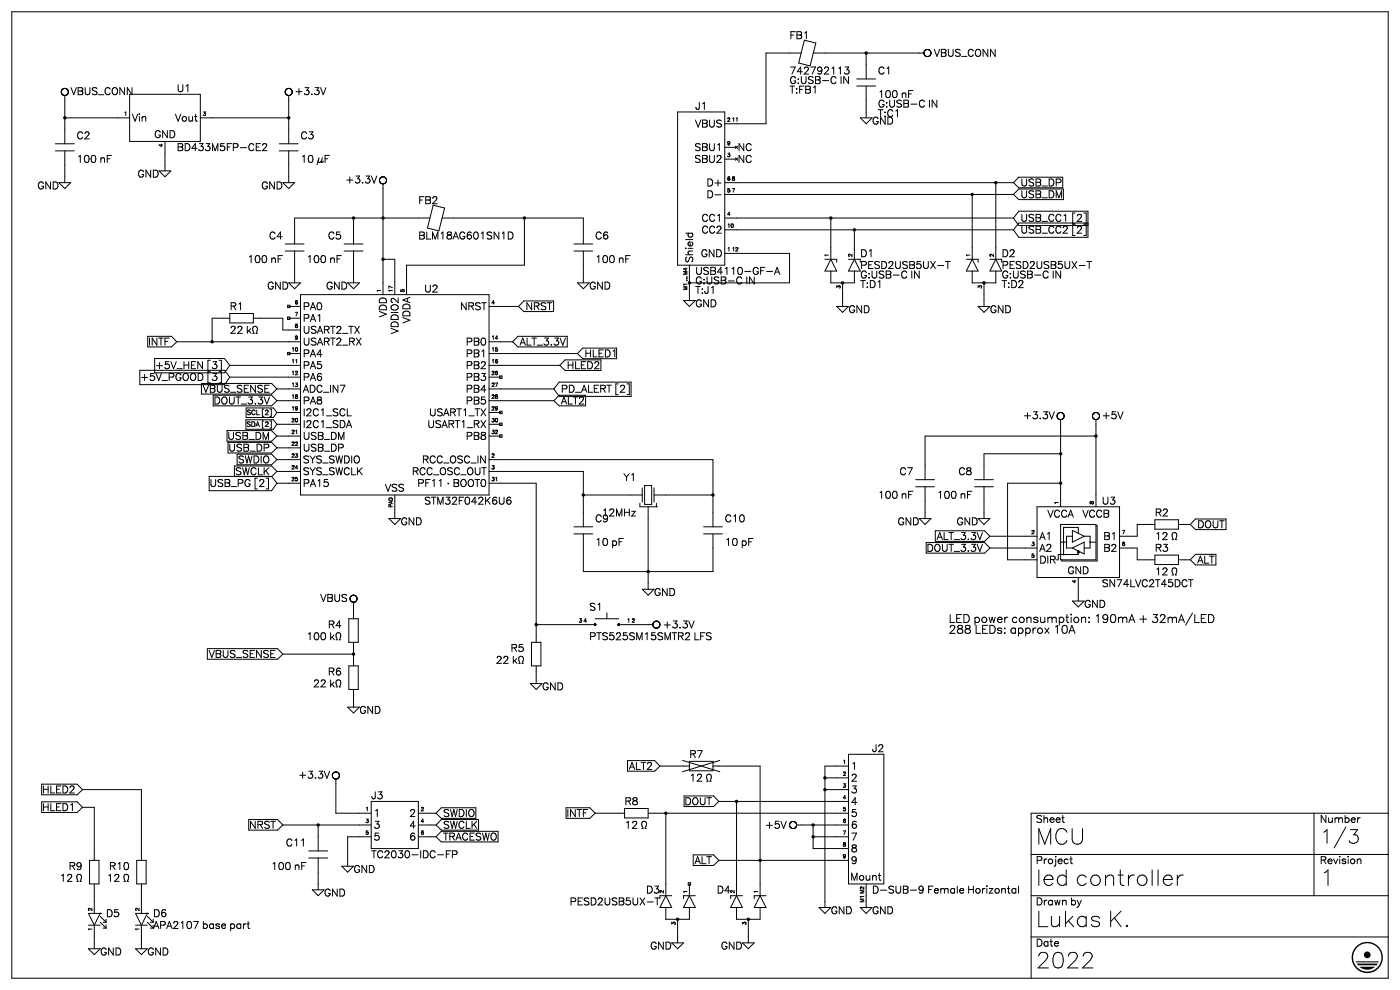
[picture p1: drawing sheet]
<svg xmlns="http://www.w3.org/2000/svg" width="297mm" height="210mm" viewBox="0 0 297 210" stroke-linecap="round" stroke-linejoin="round" font-family="sans-serif">
<g fill="none" stroke="#000" stroke-width=".21">
<path d="M2.5 2.5h292v205h-292zM13 19.5h.1M13 19.5v.1M13 19.4v.1M13 19.6h.1M13 19.4h.1M13 19.6v.1M13 19.3v.1M13 19.7v.1M13 19.3h.1M13 19.8l.1 .1M13.1 19.2l-.1 .1"/>
<path d="M13.1 19.2h.1M13.1 19.9h.1M13.1 19.9l.2 .2M13.1 19.1v.1M13.2 19l-.1 .1M13.2 19h.1M13.2 18.9v.1M13.3 18.9h-.1M13.3 18.9h.1M13.4 18.8l-.1 .1M13.4 18.8h.1M13.6 18.8h-.2"/>
<path d="M13.6 18.8h.1M13.7 18.8h-.1M13.7 18.7l.1 .1M13.7 18.7v.1M13.8 18.8h.1M13.9 18.8h.1M14 18.8h.1M14.1 18.8v.1M14.1 18.9h.1M14.2 18.9h.1M27.5 20h15v10h-15zM60.5 19.5h.1"/>
<path d="M60.5 19.5v.1M60.5 19.4v.1M60.5 19.6h.1M60.5 19.4h.1M60.5 19.6l.1 .2M60.5 19.3v.1M60.5 19.3h.1M60.6 19.2l-.1 .1M60.6 19.8v.1M60.6 19.2h.1M60.6 19.9l.1 .1M60.6 19.1v.1"/>
<path d="M60.6 19.1h.1M60.7 20h.1M60.7 19l-.1 .1M60.9 18.8l-.2 .2M61 18.8h-.1M61 18.8h.1M61.1 18.8h-.1M61.1 18.8h.1M61.2 18.8h-.1M61.3 18.8h.1M61.3 18.8h-.1M61.4 18.8h.1"/>
<path d="M61.4 18.8l.3 .1M61.7 18.9h.1M169.4 13.4l1.2-4.9 2.5 .6-1.2 4.9M170 11.2h-7.5v15.1h-8.7M172.5 11.2h23.5M181.8 16.8h3.9M181.8 18.3h3.9M183.7 11.2v5.6M183.7 18.3v6.7M196 11.2v.1M196 11.2h.1M196 11.3v.1"/>
<path d="M196 11.4h.1M196 11.1v.1M196 11.1h.1M196 11.4v.1M196 11.5h.1M196.1 11.5v.1M196.1 11.6l.2 .2M196.1 10.8l-.1 .3M196.1 10.8h.1M196.2 10.8h-.1M196.2 10.7v.1M196.2 10.7h.1"/>
<path d="M196.3 10.7h-.1M196.3 11.8v.1M196.3 10.6v.1M196.3 11.9h.1M196.3 10.6h.1M196.4 10.6h-.1M196.4 11.9h.1M196.4 10.6h.1M196.5 10.6h-.1M196.5 11.9v.1M196.5 12h.1M196.6 12h.1"/>
<path d="M196.6 10.5l-.1 .1M196.7 10.5h-.1M196.7 12h.1M196.8 10.5h-.1M196.8 10.5h.1M196.8 12h.1M196.9 12h-.1M196.9 10.5h.1M196.9 12h.1M197 12h-.1M197 10.5v.1M197 11.9v.1"/>
<path d="M197 10.6l.4 .2M197.1 11.9h-.1M197.1 11.9h.1M197.2 11.8l-.1 .1M197.3 11.8h-.1M197.3 11.8h.1M197.3 11.7v.1M197.4 11.7h-.1M11.7 30.5h4.1M11.7 32h4.1M12.5 38.8h2.5l-1.3 1.2zM13.3 20.1h.1"/>
<path d="M13.3 20.1l.1 .1M13.4 20.2h.1M13.5 20.2h.1M13.6 20.2h.1M13.7 20.2h.1M13.7 25h13.8M13.7 20.2v10.3M13.7 32v6.8M13.8 20.2h-.1M13.9 20.2h-.1M13.9 20.2h.1M14 20.2h-.1"/>
<path d="M14.2 20.1l-.2 .1M14.2 20.1h.1M33.7 36.2h2.6l-1.3 1.3zM35 30v6.2M42.5 25h18.7M59.3 30.5h3.9M59.3 32h3.9M60 38.8h2.5l-1.3 1.2zM60.7 20v.1M60.7 20.1h.1M60.8 20.1h.1M60.9 20.1v.1"/>
<path d="M60.9 20.2h.1M61 20.2h.1M61.1 20.2h.1M61.2 20.2h.1M61.2 20.2v10.3M61.2 32v6.8M61.3 20.2h-.1M61.3 20.2h.1M61.5 20.2h-.2M61.5 20.2h.1M61.6 20.2h-.1M61.6 20.1v.1"/>
<path d="M61.7 20.1h-.1M61.7 20.1h.1M61.8 20.1h-.1M80.8 38.8v.1M80.8 38.9h.1M80.8 38.9l.3 .1M80.9 37.6l-.1 .1M80.9 37.6h.1M81 37.6h-.1M81 37.5v.1M81.1 39h.1M81.1 37.5h-.1"/>
<path d="M81.1 37.5h.1M81.2 39h.1M81.2 37.5h-.1M81.2 37.5h.1M81.3 39v23.5M81.3 39h.1M81.3 37.5h.1M81.4 39h-.1M81.4 37.5h.1M81.4 39h.1M81.5 37.5v.1M81.5 37.6h.1"/>
<path d="M81.6 37.6h.1M81.6 37.6l.3 .4M81.7 38.9l-.3 .1M81.7 38.9h.1M81.7 38.8v.1M81.8 38.8h-.1M81.8 38.8h.1M81.8 38.7v.1M81.9 38.7h-.1M81.9 38.6v.1M81.9 38.6h.1M81.9 38.5v.1"/>
<path d="M81.9 38h.1M82 38v.1M82 38.5h-.1M82 38.4v.1M82 38.1h.1M82 38.1v.1M82 38.4h.1M82 38.3v.1M82 38.2v.1M82 38.3h.1M143.7 23.7h10.1v32.5h-10.1zM153.8 38.8h61.2"/>
<path d="M153.8 31.2h2.4M153.8 33.8h2.4M182.5 25h2.5l-1.3 1.3zM211.3 38.8v16.2M215 38.8l1.1 1h9.3M225.4 37.6h-9.3l-1.1 1.2M60.5 51.7h4M60.5 53.2h4M61.2 60h2.6l-1.3 1.2zM62.5 53.2v6.8M73 51.7h4M73 53.2h4"/>
<path d="M73.7 60h2.6l-1.3 1.2zM75 46.3v5.4M75 53.2v6.8M81.3 55h2.5v7.5M90.7 48.4l1.2-4.9 2.4 .6-1.2 4.9M91.2 46.3h-28.7v5.4M93.8 46.3h29.9v5.4M111.2 46.3v9.9h-25v6.3M121.7 51.7h4.1M121.7 53.2h4.1M122.5 60h2.5l-1.3 1.2zM123.7 53.2v6.8"/>
<path d="M146.3 56.2v7.5M153.8 53.8h13.7v6.2h-21.2M153.8 41.3h61.2M153.8 48.7h61.2M153.8 46.3h61.2M164.5 57.7h.7M164.9 56.7l.5 1.5M175 55h2.5v.6M176.2 55l1.3 2.5h-2.5zM176.2 46.3v8.7M176.2 57.5v2.5h5.1v-2.5M178.8 60v5"/>
<path d="M180 55h2.5M181.3 55l1.2 2.5h-2.5zM181.3 48.7v6.3M205 55h2.5v.6M206.3 55l1.2 2.5h-2.5zM206.3 57.5v2.5h5v-2.5M206.3 41.3v13.7M208.7 60v5M210 55h2.5M211.3 55l1.2 2.5h-2.5zM215 46.3l1.1 1.5h14.7M215 48.7l1.1 1.6h14.7"/>
<path d="M215 41.3l1.1 1h9.5M225.6 40.1h-9.5l-1.1 1.2M230.8 44.8h-14.7l-1.1 1.5M230.8 47.3h-14.7l-1.1 1.4M29.7 78.6h17.9l1.2 1.4M31.3 71.3h5.1l1.1 1.2M32.8 76.1h14.8l1.2 1.4M37.5 72.5h26.3M37.5 72.5l-1.1 1.1h-5.1M48.8 67.5h-3.8v5M48.8 80h15M48.8 77.5h15"/>
<path d="M48.8 66.5h4.9v2h-4.9zM48.8 77.5l-1.2 1.6h-14.8M48.8 80l-1.2 1.6h-17.9M53.7 67.5h6.3v2.5h3.8M54 69.2h.2a.62 .62 0 0 1 .3 1l-.2 .5h.3M61 67.2h.5v.6h-.5zM61 64.8h.5v.4h-.5zM61 74.7h.5v.5h-.5zM61.2 67.5h2.6M61.2 75h2.6M61.2 65h2.6M63.8 62.5h39.9v42.5h-39.9z"/>
<path d="M103.7 72.5h5.1M103.7 80h2.5M103.7 75h18.8M103.7 77.5h15M103.7 65h6.3M106 79.7h.5v.6h-.5zM108.8 72.5l1.1 1.1h10.4M110 65l1.1 1.1h6.3M117.4 63.8h-6.3l-1.1 1.2M118.7 77.5l1.2 1.1h7.6M120.3 71.3h-10.4l-1.1 1.2M122.5 75l1.1 1.1h7.2"/>
<path d="M127.5 76.3h-7.6l-1.2 1.2M130.8 73.8h-7.2l-1.1 1.2M145 63.7h2.5l-1.2 1.3zM177.5 65h2.5l-1.2 1.3zM207.5 65h2.5l-1.3 1.3zM42.7 81.3h14.9l1.1 1.2M45.2 83.8h12.4l1.1 1.2M48.2 91.3h9.4l1.1 1.2M48.4 93.8h9.2l1.1 1.2M49.7 98.8h7.9l1.1 1.2M50.3 96.3h7.3l1.1 1.2M52.2 89h5.8l.7 1"/>
<path d="M52.2 86.5h5.8l.7 1M58.7 97.5h5.1M58.7 85h5.1M58.7 87.5h5.1M58.7 95h5.1M58.7 90h5.1M58.7 82.5h5.1M58.7 92.5h5.1M58.7 90l-.7 1.1h-5.8M58.7 97.5l-1.1 1.1h-7.3M58.7 87.5l-.7 1.1h-5.8M58.7 82.5l-1.1 1.1h-14.9"/>
<path d="M58.7 92.5l-1.1 1.1h-9.4M58.7 85l-1.1 1.1h-12.4M58.7 95l-1.1 1.1h-9.2M103.7 97.5h47.5v14.2M103.7 85h13.8M103.7 87.5h2.5M103.7 90h2.5M103.7 82.5h13.8M103.7 92.5h2.5M106 87.2h.5v.6h-.5zM106 89.8h.5v.4h-.5zM106 92.2h.5v.6h-.5z"/>
<path d="M117.5 85l1.1 1.1h5.6M117.5 82.5l1.1 1.6h15.3M124.2 83.8h-5.6l-1.1 1.2M133.9 81.1h-15.3l-1.1 1.4M224.5 88.8l.1 .1M224.6 88.9h.1M224.6 87.6l-.1 .1M224.6 88.9l.3 .1M224.6 87.6h.1M224.9 89h.1M224.9 87.5l-.3 .1M224.9 87.5h.1"/>
<path d="M225 89h.1M225 87.5h-.1M225 96.2h-16.3v5.6M225 89v18.5M225 87.5h.1M225.1 89h-.1M225.1 87.5h.1M225.1 89h.1M225.1 87.5l.2 .1M225.3 88.9l-.2 .1M225.3 87.6h.1M225.3 88.9h.1"/>
<path d="M225.4 88.9h-.1M225.4 87.6h.1M225.4 88.9h.1M225.4 87.6l.1 .1M225.5 88.8l-.1 .1M225.5 87.7l.1 .1M225.5 88.8h.1M225.6 88.8h-.1M225.6 88.7v.1M225.6 88.7h.1M225.6 87.8h.1M225.6 87.8v.1"/>
<path d="M225.6 88.6v.1M225.6 87.9h.1M225.7 88.6h-.1M225.7 87.9v.2M225.7 88.4v.2M225.7 88.1h.1M225.7 88.4h.1M225.7 88.1v.3M231.8 88.2v.1M231.8 88.3h.1M231.8 88.3v.1M231.8 88.2h.1"/>
<path d="M231.8 88.4h.1M231.8 88.1v.1M231.8 88.4v.1M231.8 88.1h.1M231.8 88.5h.1M231.8 88v.1M231.8 88.5l.1 .2M231.8 88h.1M231.9 88.7h.1M231.9 87.8l-.1 .2M231.9 87.8h.1M231.9 88.7v.1"/>
<path d="M231.9 88.8h.1M232 88.8h.1M232 88.8l.1 .1M232 87.7l-.1 .1M232.1 88.9h.1M232.1 87.6l-.1 .1M232.1 87.6h.1M232.2 88.9h.1M232.2 87.6h-.1M232.2 88.9l.1 .1M232.2 87.6h.1M232.3 89h.1"/>
<path d="M232.3 87.5l-.1 .1M232.3 87.5h.1M232.4 89h.1M232.4 87.5h-.1M232.4 87.5h.1M232.5 92.5h-36.3v9.3M232.5 89v18.5M232.5 89h.1M232.5 87.5h.1M232.5 87.5h-.1M232.6 87.5h.1M232.6 89h-.1"/>
<path d="M232.6 89h.1M232.7 89h-.1M232.7 87.5h.1M232.8 89h-.1M232.8 87.5v.1M232.8 88.9v.1M232.8 87.6h.1M232.9 88.9h-.1M232.9 87.6h.1M232.9 88.9h.1M232.9 87.6l.1 .1M233 87.7h.1"/>
<path d="M233 88.8l-.1 .1M44.4 101.1h13.2l1.1 1.4M58.7 100h5.1M58.7 102.5h5.1M58.7 100l-1.1 1.1h-7.9M58.7 102.5l-1.1 1.6h-13.2M82.5 110h2.5l-1.2 1.3zM83.8 105v5M103 102v.9M103.7 100h20v11.7M103.7 102.5h10.1v33.8M121.7 111.7h4.1"/>
<path d="M121.7 113.2h4.1M123.7 113.2v8h27.5v-8M123.7 105h12.5M135.7 106.8v.7h3.5M136.2 103.5v3M136.8 103h1.5v4h-1.5zM137.5 107.5v17.5M138.7 105h12.5M138.7 103.5v3M139.2 107.5h.1M139.2 106.8v.7M149.3 111.7h3.9"/>
<path d="M149.3 113.2h3.9M194.3 101.8h4M194.3 103.3h4M195 110h2.5l-1.3 1.3zM196.2 103.3v6.7M196.5 115.1h12.4l1.1 1.2M198.4 112.6h10.5l1.1 1.1M206.7 101.8h4.1M206.7 103.3h4.1M207.5 110h2.5l-1.3 1.3zM208.7 103.3v6.7M210 116.3h10"/>
<path d="M210 113.7h10M210 116.3l-1.1 1h-12.4M210 113.7l-1.1 1.1h-10.5M220 107.5h17.5v15h-17.5zM225 102.5h-11.2v16.3h6.2M225 111.3h7.5v7.5h-7.5zM225 115h1.3M227.5 112.5l2.5 1.2-2.5 1.3zM227.5 113.7h-1.2v2.6h1.2M227.5 116.3l2.5-1.3v2.5zM228.6 117.1h.1M228.6 117h.1"/>
<path d="M228.6 117.2h.1M228.6 116.9v.1M228.7 117.2h.1M228.7 116.9h.1M228.7 117.2v.1M228.7 113.1v-1.2h-3.1v5.7M228.7 117.3v.3h-4.2M228.8 116.9h.1M228.8 117.2v.1M228.8 117.2h.1M228.9 116.9h.1M228.9 116.9v.1"/>
<path d="M228.9 117.2h.1M228.9 117h.1M228.9 117.1h.1M230 113.7h1.3v2.6h-1.3M231.3 115h1.2M232.5 111.5h.3v7.5h-7.5M237.5 116.3h3.7v2.5h3.8M245 110.2h5v2h-5zM245 117.8h5v1.9h-5zM245 111.3h-3.8v2.4h-3.7M248.6 114.5h.3a1.15 1.15 0 0 1 0-1.5h.3a.62 .62 0 0 1 .4 1l-.2 .5h.2M250 118.8h2.5"/>
<path d="M250 111.3h2.5M252.5 118.8l1.1 1h4.3M252.5 111.3l1.1 1h6.5M257.9 117.6h-4.3l-1.1 1.2M260.1 110.1h-6.5l-1.1 1.2M44 137.6h14.9l1.1 1.1M60 138.7h15M60 138.7l-1.1 1.1h-14.9M72.1 134.3a1 1 0 0 1-.1 1.4h.3M74 131.3h2v5h-2zM74.5 127.5l.1 .1M74.5 126.4v.1"/>
<path d="M74.5 126.4h.1M74.6 127.6h.1M74.6 126.4h-.1M74.6 126.4h.1M74.6 127.6v.1M74.6 127.7h.1M74.6 126.3v.1M74.7 127.7h.1M74.8 127.7h.1M74.8 126.3h-.2M74.9 127.7h.1M74.9 126.3h-.1"/>
<path d="M75 127.7h.1M75 127.7v3.6M75 136.3v4.9M75.1 127.7h-.1M75.1 126.3h.1M75.1 126.3h-.2M75.1 127.7h.1M75.2 127.7h-.1M75.2 126.3h.1M75.2 127.7h.1M75.3 126.3h.1M75.4 127.7h-.2"/>
<path d="M75.4 126.3v.1M75.4 127.6v.1M75.4 126.4l.2 .1M75.4 127.6h.1M75.5 127.6h-.1M75.5 127.6h.1M75.5 127.5v.1M75.6 127.5h-.1M75.6 127.5h.1M75.6 126.5v.1M75.6 126.6h.1M75.6 127.4v.1"/>
<path d="M75.6 127.4h.1M75.6 126.6l.1 .1M75.7 127.4h-.1M75.7 127.3v.1M75.7 126.7h.1M75.7 126.7v.1M75.7 126.8h.1M75.7 126.8v.1M75.7 127.1v.2M75.7 127.1h.1M75.7 126.9h.1M75.7 126.9v.1"/>
<path d="M75.7 127v.1M75.7 127h.1M110.8 139.3a1 1 0 0 1 0 1.4h.2M112.7 136.3h2.1v4.9h-2.1zM113.8 132.5h12.4M126.1 132.5h.1M126.1 132.6h.1M126.1 132.4h.1M126.2 132.4h.1M126.2 132.6h.1M126.2 131.3h5M126.3 132.6h.1"/>
<path d="M126.3 132.4h.1M126.4 132.4h.1M126.4 132.6h.1M126.4 132.4v.1M126.4 132.5h.1M128.8 130v1.3M131.1 132.5h.1M131.1 132.6h.1M131.2 132.4h.1M131.2 132.6h.1M131.2 132.5h7.3M131.3 132.4h.1"/>
<path d="M131.3 132.6h.1M131.4 132.6h-.1M131.4 132.6h.1M131.4 132.4v.1M131.4 132.5h.1M136.2 125h2.5l-1.2 1.2zM138.5 132.5v.1M138.5 132.5h.1M138.5 132.6h.1M138.5 132.4v.1M138.5 132.6v.1M138.5 132.4h.1"/>
<path d="M138.5 132.7h.1M138.5 132.3v.1M138.5 132.7l.1 .1M138.5 132.2v.1M138.6 132.8h.1M138.6 132.2h-.1M138.6 132.8l.2 .3M138.6 132.1v.1M138.6 132.1h.1M138.7 132l-.1 .1M138.7 132h.1M138.7 131.9v.1"/>
<path d="M138.8 131.9h-.1M138.8 131.9h.1M138.8 133.1h.1M139 131.8l-.2 .1M139 131.8h.1M139.1 131.8h-.1M139.2 131.8h-.1M139.2 131.8h.1M139.3 131.8h.1M139.4 131.8h.1M139.5 131.8h.1M139.6 131.8h.1"/>
<path d="M139.6 131.8l.3 .3M139.7 133.1h-.1M139.7 133.1h.1M139.8 133.1h-.1M139.8 133v.1M139.8 133h.1M139.9 132.9l-.1 .1M139.9 132.1h.1M139.9 132.9h.1M227.5 127.5h2.5l-1.3 1.2zM228.7 122.5v5M248.9 122a1.15 1.15 0 0 1 0-1.5h.3a.62 .62 0 0 1 .4 1l-.2 .5"/>
<path d="M72.1 144.3a1 1 0 0 1-.1 1.4h.3M73.7 150h2.6l-1.3 1.3zM74 141.2h2v5h-2zM75 146.2v3.8M112.5 145h2.5l-1.2 1.2zM113.8 141.2v3.8M8.8 170.1h7.6l1.1 1.1M8.8 166.3h7.6l1.1 1.2M17.5 167.5h12.5v15M17.5 171.2h2.5v11.3M17.5 171.2l-1.1 1.1h-7.6M17.5 167.5l-1.1 1.1h-7.6"/>
<path d="M52.8 173.8h6.1l1.1 1.2M60 175h18.7M60 175l-1.1 1.1h-6.1M67.5 175v5.5M70.8 165.1l.1 .1M70.8 163.9h.1M70.9 163.9h-.1M70.9 165.2h.1M70.9 163.8v.1M70.9 163.8h.1M71 165.2h.1M71 163.8h-.1"/>
<path d="M71 163.8h.1M71.1 165.2h.1M71.1 163.8h-.1M71.1 163.8h.1M71.2 165.2l.1 .1M71.2 163.8h-.1M71.3 165.3v7.2h7.4M71.3 163.8h.1M71.3 163.8h-.1M71.4 165.2l-.1 .1M71.4 163.8h.1M71.4 165.2h.1"/>
<path d="M71.5 165.2h-.1M71.5 163.8h.1M71.5 165.2h.1M71.6 163.8v.1M71.6 163.9h.1M71.7 163.9l.3 .4M71.7 165.1l-.2 .1M71.7 165.1h.1M71.8 165.1h-.1M71.8 165v.1M71.8 165h.1M71.9 164.9l-.1 .1"/>
<path d="M71.9 164.9h.1M71.9 164.8v.1M72 164.8h-.1M72 164.7v.1M72 164.3h.1M72 164.3v.2M72 164.6v.1M72 164.6h.1M72 164.5v.1M72 164.5h.1M78.7 170h10.1v10h-10.1zM78.7 177.5h-5v6.3"/>
<path d="M88.8 172.5h3.7M88.8 175h3.7M88.8 177.5h3.7M92.5 175l1.1 1.1h7.9M92.5 172.5l1.1 1.1h7.3M92.5 177.5l1.1 1.1h12.1M100.9 171.3h-7.3l-1.1 1.2M101.5 173.8h-7.9l-1.1 1.2M105.7 176.3h-12.1l-1.1 1.2M120.1 171.3h5l1.1 1.2M126.2 172.5h6.3M126.2 172.5l-1.1 1.1h-5"/>
<path d="M132.5 171.5h5v2h-5zM133.1 161.3h5.8l1.1 1.2M136.1 175.7h.3a1.15 1.15 0 0 1 0-1.4l.3-.1a.62 .62 0 0 1 .4 1l-.2 .5h.2M137.5 172.5h42.5M140 162.5h6.3M140 162.5l-1.1 1.1h-5.8M141.3 172.5v17.5M144.8 161.3l7.9 2.4M145.1 168.8h6.3l1.1 1.2M146.3 161.5h4.9v2h-4.9zM149.9 165.7h.3a1.15 1.15 0 0 1-.1-1.4l.4-.1a.62 .62 0 0 1 .3 1l-.2 .5h.3M151.2 162.5h10.1v27.5"/>
<path d="M152.5 170h27.5M152.5 170l-1.1 1.1h-6.3M152.7 161.3l-7.9 2.4M156.2 170v20M167.6 175.4l.3 .3M167.7 174.5l-.1 .1M167.7 174.5h.1M167.7 174.4v.1M167.8 174.4h-.1M167.8 174.4h.1M167.9 174.4h-.1M167.9 174.3v.1"/>
<path d="M167.9 175.7h.1M167.9 174.3h.1M168 174.3h-.1M168 175.7h.1M168 174.3h.1M168.1 174.3h-.1M168.1 175.7h.1M168.1 174.3h.1M168.2 174.3h-.1M168.2 175.7h.1M168.2 174.2l.1 .1M168.2 174.2v.1"/>
<path d="M168.3 175.7h-.1M168.3 174.3h.1M168.4 175.7h-.1M168.4 174.3h.1M168.4 175.7h.1M168.5 175.7h-.1M168.5 174.3h.1M168.6 174.3v.1M168.6 174.4h.1M168.7 174.4l.2 .3M168.7 175.6l-.2 .1M168.7 175.6h.1"/>
<path d="M168.8 175.6h-.1M168.8 175.5v.1M168.8 175.5h.1M168.9 175.4l-.1 .1M168.9 175.4h.1M168.9 175.3v.1M168.9 174.7h.1M168.9 174.7l.1 .1M169 175.3h-.1M169 175.2v.1M169 174.8h.1M169 174.8v.1"/>
<path d="M169 175.1v.1M169 175.1h.1M169 174.9h.1M169 174.9v.1M169 175v.1M169 175h11M169 175h.1M172.5 175v5h7.5M172.5 177.5h7.5M175 167.5h5M175 165h5M180 162.5h-5v30"/>
<path d="M180 160h7.5v27.5h-7.5zM278.7 172.5v17.5M286.5 176h1.5l-.8 1.1M287.9 177.2a1 1 0 0 1-.2 1.5M294.5 172.5h-75.7v35M16.3 186.2l.3 .8h-.3M16.3 185.9a.52 .52 0 0 1 .6-.4 .52 .52 0 0 1 .4 .7l-.3 .8h.3M18.8 196.3h2.4M19 182.5h2v5h-2zM20 187.5v6.2M20 196.3v5M21.2 193.7h.1"/>
<path d="M21.2 193.7h-2.4l1.2 2.6M21.2 194.4l1.3 1.2M21.2 195.6l1.3 1.3M21.2 193.7l-1.2 2.6M21.9 195.6h.6M21.9 196.9h.6M22.5 195v.6M22.5 196.3v.6M26.3 186.2l.3 .8h-.3M26.3 185.9a.52 .52 0 0 1 .6-.4 .52 .52 0 0 1 .4 .7l-.3 .8h.3M28.7 196.3h2.6M29 182.5h2v5h-2z"/>
<path d="M30 187.5v6.2M30 196.3v5M31.3 193.7h.1M31.3 194.4l1.2 1.2M31.3 193.7h-2.6l1.3 2.6M31.3 195.6l1.2 1.3M31.3 193.7l-1.3 2.6M65.5 180.5h4M65.5 182h4M66.2 188.8h2.6l-1.3 1.2zM67.5 182v6.8M72.5 183.8h2.5l-1.3 1.2z"/>
<path d="M96.6 180.5l.4 .3-.1 .3-.3 .2M140 190h2.5M141.3 192.5v2.5h5v-2.5M141.3 190l1.2 2.5h-2.5zM143.7 195v5M146 187.3h.5v.4h-.5zM146.3 187.5v2.5M146.3 190l1.2 2.5h-2.5zM147.1 181.3h4.3l1.1 1.2M147.5 190h-2.5v.6M152.5 182.5h27.5M152.5 182.5l-1.1 1.1h-4.3"/>
<path d="M156.2 190l1.3 2.5h-2.5zM156.2 192.5v2.5h5.1v-2.5M157.5 190h-2.5v.6M158.7 195v5M161.3 190l1.2 2.5h-2.5zM162.5 190h-2.5v.6M173.8 192.5h2.4l-1.2 1.2zM182.5 192.5h2.5l-1.3 1.2zM183.7 187.5v5M215.4 188.5l.1 .2M215.5 188.5v1M215.5 189.2l-.1 .2"/>
<path d="M216.1 188v1.5M218.8 190h75.7M218.8 181.3h75.7M218.8 198.7h75.7M18.8 201.3h2.4l-1.2 1.2zM28.7 201.3h2.6l-1.3 1.2zM142.5 200h2.5l-1.3 1.3zM157.5 200h2.5l-1.3 1.3z"/>
</g>
<g fill="#000">
<path d="M178.8 59.6a.38 .38 0 0 1 .3 .4 .38 .38 0 0 1-.3 .4zM208.7 59.6a.38 .38 0 0 1 .4 .4 .38 .38 0 0 1-.4 .4zM178.6 59.7l.2-.1v.8a.38 .38 0 0 1-.4-.3 .38 .38 0 0 1 .2-.4zM208.6 59.7l.1-.1v.8a.38 .38 0 0 1-.3-.3 .38 .38 0 0 1 .2-.4zM143.7 194.6a.38 .38 0 0 1 .4 .4 .38 .38 0 0 1-.4 .4zM143.4 194.8l.3-.2v.8a.38 .38 0 0 1-.3-.6zM158.7 194.6a.38 .38 0 0 1 .4 .4 .38 .38 0 0 1-.4 .4zM158.6 194.7l.1-.1v.8a.38 .38 0 0 1-.3-.3 .38 .38 0 0 1 .2-.4zM287.7 200.8a3.3 3.3 0 0 1 2.4-1v.3a3 3 0 0 0-2.7 4.3 3 3 0 0 0 5 .5 3 3 0 0 0-1.7-4.8h-.6v-.3a3.3 3.3 0 0 1 3.2 4.2 3.3 3.3 0 0 1-4.9 2 3.3 3.3 0 0 1-.7-5.2zM288.4 205.1h3.3a2.59 2.59 0 0 1-3.3 0zM287.8 204.4h4.5l-.3 .4h-3.9zM287.6 203.9h4.9l-.1 .2h-4.7z"/>
<circle cx="225.6" cy="117.6" r=".17"/>
<circle cx="226.3" cy="115" r=".17"/>
<circle cx="231.3" cy="115" r=".17"/>
<circle cx="290.1" cy="202.5" r=".71"/>
</g>
<g fill="none" stroke="#000" stroke-width=".75">
<path d="M183.7 11.2h.1M13.7 25h.1M61.2 25h.1M211.3 38.7v.1M75 46.2v.1M81.3 46.2v.1M81.3 55h.1M111.2 46.2v.1M146.3 60h.1M176.2 46.2v.1M181.3 48.7h.1M206.3 41.2v.1"/>
<path d="M45 72.5h.1M225 96.2h.1M232.5 92.5h.1M123.7 105h.1M151.2 105h.1M225 102.5h.1M75 138.7h.1M113.8 132.5h.1M137.5 121.2h.1M67.5 175h.1M141.3 172.5h.1M156.2 170h.1"/>
<path d="M172.5 175h.1M172.5 177.5h.1M175 165h.1M175 167.5h.1M161.3 182.5h.1"/>
</g>
<g font-size="5.3">
<text x="219.8" y="179.1">MCU</text>
<text x="219.8" y="187.9">led controller</text>
<text x="280" y="187.9">1</text>
<text x="219.8" y="196.6">Lukas K.</text>
<text x="219.8" y="205.4">2022</text>
</g>
<text font-size="4.6" x="280" y="178.9">1/3</text>
<g font-size="2.7">
<text x="201.2" y="132.1">LED power consumption: 190mA + 32mA/LED</text>
<text x="201.2" y="134.4">288 LEDs: approx 10A</text>
</g>
<g font-size="2.4">
<text x="167.5" y="8.2">FB1</text>
<text x="198.1" y="12">VBUS_CONN</text>
<text x="167.5" y="15.7">742792113</text>
<text x="167.5" y="17.8">G:USB-C IN</text>
<text x="186.3" y="15.7">C1</text>
<text x="15" y="20.1">VBUS_CONN</text>
<text x="37.5" y="19.5">U1</text>
<text x="62.5" y="20.1">+3.3V</text>
<text x="147.5" y="23.3">J1</text>
<text x="167.5" y="19.8">T:FB1</text>
<text x="186.3" y="20.7">100 nF</text>
<text x="186.3" y="22.8">G:USB-C IN</text>
<text x="16.2" y="29.5">C2</text>
<text x="28" y="25.8">Vin</text>
<text x="32.3" y="29.3">GND</text>
<text x="37.1" y="25.8">Vout</text>
<text x="63.8" y="29.5">C3</text>
<text x="146.7" y="27">VBUS</text>
<text x="185" y="26.4">GND</text>
<text x="186.3" y="24.8">T:C1</text>
<text x="16.2" y="34.5">100 nF</text>
<text x="37.5" y="32">BD433M5FP-CE2</text>
<text x="63.8" y="34.5">10 µF</text>
<text x="147" y="32">SBU1</text>
<text x="147" y="34.5">SBU2</text>
<text x="156.5" y="32">NC</text>
<text x="156.5" y="34.5">NC</text>
<text x="7.2" y="40.1">GND</text>
<text x="28.4" y="37.6">GND</text>
<text x="54.7" y="40.1">GND</text>
<text x="73.7" y="38.9">+3.3V</text>
<text x="150.1" y="39.5">D+</text>
<text x="150.7" y="42">D-</text>
<text x="216.5" y="42">USB_DM</text>
<text x="216.5" y="39.5">USB_DP</text>
<text x="88.7" y="43.2">FB2</text>
<text x="148.5" y="47">CC1</text>
<text x="216.5" y="47">USB_CC1 [2]</text>
<text x="56.9" y="50.8">C4</text>
<text x="69.4" y="50.8">C5</text>
<text x="88.7" y="50.8">BLM18AG601SN1D</text>
<text x="126.3" y="50.8">C6</text>
<text x="148.5" y="49.5">CC2</text>
<text x="216.5" y="49.5">USB_CC2 [2]</text>
<text x="52.5" y="55.7">100 nF</text>
<text x="65" y="55.7">100 nF</text>
<text x="126.3" y="55.7">100 nF</text>
<text x="147" y="55.7" transform="rotate(-90 147 55.7)">Shield</text>
<text x="147.5" y="58.2">USB4110-GF-A</text>
<text x="147.9" y="54.5">GND</text>
<text x="182.5" y="57">PESD2USB5UX-T</text>
<text x="182.5" y="59">G:USB-C IN</text>
<text x="182.5" y="54.5">D1</text>
<text x="212.5" y="57">PESD2USB5UX-T</text>
<text x="212.5" y="59">G:USB-C IN</text>
<text x="212.5" y="54.5">D2</text>
<text x="48.8" y="65.8">R1</text>
<text x="55.9" y="61.4">GND</text>
<text x="64.3" y="65.8">PA0</text>
<text x="68.4" y="61.4">GND</text>
<text x="90" y="62">U2</text>
<text x="96.7" y="65.8">NRST</text>
<text x="111.5" y="65.8">NRST</text>
<text x="125" y="61.4">GND</text>
<text x="147.5" y="60.3">G:USB-C IN</text>
<text x="147.5" y="62.3">T:J1</text>
<text x="147.5" y="65.1">GND</text>
<text x="182.5" y="61">T:D1</text>
<text x="212.5" y="61">T:D2</text>
<text x="48.8" y="70.7">22 k</text>
<text x="64.3" y="68.3">PA1</text>
<text x="64.3" y="70.7">USART2_TX</text>
<text x="82" y="68.1" transform="rotate(-90 82 68.1)">VDD</text>
<text x="84.5" y="71.9" transform="rotate(-90 84.5 71.9)">VDDIO2</text>
<text x="87" y="69.7" transform="rotate(-90 87 69.7)">VDDA</text>
<text x="180" y="66.4">GND</text>
<text x="210" y="66.4">GND</text>
<text x="30.7" y="73.2">INTF</text>
<text x="64.3" y="73.2">USART2_RX</text>
<text x="64.3" y="75.8">PA4</text>
<text x="98.7" y="73.2">PB0</text>
<text x="98.7" y="75.8">PB1</text>
<text x="110.2" y="73.2">ALT_3.3V</text>
<text x="124" y="75.8">HLED1</text>
<text x="29.3" y="80.8">+5V_PGOOD [3]</text>
<text x="33.2" y="78.3">+5V_HEN [3]</text>
<text x="41.2" y="83.3">VBUS_SENSE</text>
<text x="64.3" y="83.3">ADC_IN7</text>
<text x="64.3" y="80.8">PA6</text>
<text x="64.3" y="78.3">PA5</text>
<text x="98.7" y="83.3">PB4</text>
<text x="98.7" y="80.8">PB3</text>
<text x="98.7" y="78.3">PB2</text>
<text x="119" y="83.3">PD_ALERT [2]</text>
<text x="120.3" y="78.3">HLED2</text>
<text x="44.2" y="85.7">DOUT_3.3V</text>
<text x="64.3" y="85.7">PA8</text>
<text x="64.3" y="88.3">I2C1_SCL</text>
<text x="89.4" y="88.3">USART1_TX</text>
<text x="98.7" y="85.7">PB5</text>
<text x="119" y="85.7">ALT2</text>
<text x="217.4" y="88.9">+3.3V</text>
<text x="233.8" y="88.9">+5V</text>
<text x="47.3" y="93.3">USB_DM</text>
<text x="47.6" y="95.8">USB_DP</text>
<text x="64.3" y="95.8">USB_DP</text>
<text x="64.3" y="90.8">I2C1_SDA</text>
<text x="64.3" y="93.3">USB_DM</text>
<text x="89.1" y="90.8">USART1_RX</text>
<text x="98.7" y="93.3">PB8</text>
<text x="48.7" y="100.7">SWCLK</text>
<text x="49.1" y="98.2">SWDIO</text>
<text x="64.3" y="98.2">SYS_SWDIO</text>
<text x="64.3" y="100.7">SYS_SWCLK</text>
<text x="85.1" y="100.7">RCC_OSC_OUT</text>
<text x="87.8" y="98.2">RCC_OSC_IN</text>
<text x="132.1" y="102">Y1</text>
<text x="190.7" y="100.7">C7</text>
<text x="203.2" y="100.7">C8</text>
<text x="44.2" y="103.3">USB_PG [2]</text>
<text x="64.3" y="103.3">PA15</text>
<text x="81.3" y="104.2">VSS</text>
<text x="86.4" y="103.3">PF11 · BOOT0</text>
<text x="90" y="107">STM32F042K6U6</text>
<text x="186.3" y="105.8">100 nF</text>
<text x="198.8" y="105.8">100 nF</text>
<text x="233.8" y="107">U3</text>
<text x="85" y="111.4">GND</text>
<text x="126.3" y="110.8">C9</text>
<text x="127.4" y="109.5">12MHz</text>
<text x="153.8" y="110.8">C10</text>
<text x="189.7" y="111.4">GND</text>
<text x="202.2" y="111.4">GND</text>
<text x="221.7" y="109.7">VCCA VCCB</text>
<text x="245" y="109.5">R2</text>
<text x="254" y="112">DOUT</text>
<text x="126.3" y="115.7">10 pF</text>
<text x="153.8" y="115.7">10 pF</text>
<text x="195.4" y="117">DOUT_3.3V</text>
<text x="197.8" y="114.5">ALT_3.3V</text>
<text x="220.5" y="119.5">DIR</text>
<text x="220.5" y="117">A2</text>
<text x="220.5" y="114.5">A1</text>
<text x="234.1" y="117">B2</text>
<text x="234.1" y="114.5">B1</text>
<text x="245" y="117">R3</text>
<text x="245" y="114.5">12</text>
<text x="254" y="119.5">ALT</text>
<text x="226.1" y="121.8">GND</text>
<text x="233.8" y="124.5">SN74LVC2T45DCT</text>
<text x="245" y="122">12</text>
<text x="67.2" y="127.6">VBUS</text>
<text x="125" y="129.5">S1</text>
<text x="138.8" y="126.4">GND</text>
<text x="230" y="128.9">GND</text>
<text x="65.4" y="135.8">100 k</text>
<text x="69.4" y="133.3">R4</text>
<text x="125" y="135.8">PTS525SM15SMTR2 LFS</text>
<text x="140.6" y="133.3">+3.3V</text>
<text x="42.5" y="139.5">VBUS_SENSE</text>
<text x="69.4" y="143.3">R6</text>
<text x="105.5" y="140.8">22 k</text>
<text x="108.2" y="138.3">R5</text>
<text x="66.7" y="145.8">22 k</text>
<text x="115" y="146.4">GND</text>
<text x="76.3" y="151.4">GND</text>
<text x="146.2" y="160.8">R7</text>
<text x="185" y="159.5">J2</text>
<text x="63.7" y="165.1">+3.3V</text>
<text x="132.8" y="163.2">ALT2</text>
<text x="146.2" y="165.8">12</text>
<text x="180.5" y="163.2">1</text>
<text x="180.5" y="165.8">2</text>
<text x="8.3" y="172">HLED1</text>
<text x="8.3" y="168.2">HLED2</text>
<text x="78.8" y="169.5">J3</text>
<text x="79.3" y="173.3">1</text>
<text x="86.9" y="173.3">2</text>
<text x="94" y="173.3">SWDIO</text>
<text x="119.4" y="173.3">INTF</text>
<text x="132.5" y="170.7">R8</text>
<text x="144.2" y="170.7">DOUT</text>
<text x="180.5" y="168.2">3</text>
<text x="180.5" y="170.7">4</text>
<text x="180.5" y="173.3">5</text>
<text x="52" y="175.7">NRST</text>
<text x="60.6" y="179.5">C11</text>
<text x="79.3" y="178.2">5</text>
<text x="79.3" y="175.7">3</text>
<text x="86.9" y="175.7">4</text>
<text x="86.9" y="178.2">6</text>
<text x="94" y="178.2">TRACESWO</text>
<text x="94" y="175.7">SWCLK</text>
<text x="132.5" y="175.7">12</text>
<text x="162.5" y="175.7">+5V</text>
<text x="180.5" y="175.7">6</text>
<text x="180.5" y="178.2">7</text>
<text x="219.8" y="174.5">Sheet</text>
<text x="280" y="174.5">Number</text>
<text x="14.4" y="184.5">R9</text>
<text x="23.1" y="184.5">R10</text>
<text x="57.5" y="184.5">100 nF</text>
<text x="75" y="185.1">GND</text>
<text x="78.8" y="182">TC2030-IDC-FP</text>
<text x="146.6" y="183.2">ALT</text>
<text x="180.5" y="183.2">9</text>
<text x="180.5" y="180.8">8</text>
<text x="219.8" y="183.2">Project</text>
<text x="280" y="183.2">Revision</text>
<text x="12.9" y="187">12</text>
<text x="22.9" y="187">12</text>
<text x="68.8" y="190.1">GND</text>
<text x="120.3" y="192">PESD2USB5UX-T</text>
<text x="136.9" y="189.5">D3</text>
<text x="151.9" y="189.5">D4</text>
<text x="180.4" y="186.8">Mount</text>
<text x="185" y="189.5">D-SUB-9 Female Horizontal</text>
<text x="219.8" y="192">Drawn by</text>
<text x="22.5" y="194.5">D5</text>
<text x="32.5" y="194.5">D6</text>
<text x="32.5" y="197">APA2107 base part</text>
<text x="176.2" y="193.9">GND</text>
<text x="185" y="193.9">GND</text>
<text x="21.3" y="202.6">GND</text>
<text x="31.3" y="202.6">GND</text>
<text x="137.2" y="201.4">GND</text>
<text x="152.2" y="201.4">GND</text>
<text x="219.8" y="200.7">Date</text>
</g>
<g font-size="1.6">
<text x="52.4" y="88">SCL [2]</text>
<text x="52.2" y="90.5">SDA [2]</text>
</g>
<g font-size="1.2">
<text x="26.3" y="24.5">1</text>
<text x="43" y="24.5">3</text>
<text x="154.2" y="25.8">2 11</text>
<text x="34.5" y="31.2" transform="rotate(-90 34.5 31.2)">4</text>
<text x="154.2" y="30.7">9</text>
<text x="154.2" y="33.2">3</text>
<text x="154.2" y="38.2">6 8</text>
<text x="154.2" y="40.7">5 7</text>
<text x="154.2" y="45.7">4</text>
<text x="154.2" y="53.2">1 12</text>
<text x="154.2" y="48.2">10</text>
<text x="175.7" y="54.5" transform="rotate(-90 175.7 54.5)">1</text>
<text x="180.8" y="54.5" transform="rotate(-90 180.8 54.5)">2</text>
<text x="205.7" y="54.5" transform="rotate(-90 205.7 54.5)">1</text>
<text x="210.7" y="54.5" transform="rotate(-90 210.7 54.5)">2</text>
<text x="62.6" y="64.5">6</text>
<text x="80.8" y="62" transform="rotate(-90 80.8 62)">1</text>
<text x="83.3" y="62" transform="rotate(-90 83.3 62)">17</text>
<text x="85.8" y="62" transform="rotate(-90 85.8 62)">5</text>
<text x="104.2" y="64.5">4</text>
<text x="145.7" y="61.8" transform="rotate(-90 145.7 61.8)">M1 ... M4</text>
<text x="178.2" y="61.2" transform="rotate(-90 178.2 61.2)">3</text>
<text x="208.2" y="61.2" transform="rotate(-90 208.2 61.2)">3</text>
<text x="62.6" y="72">9</text>
<text x="62.6" y="67">7</text>
<text x="62.6" y="69.5">8</text>
<text x="104.2" y="72">14</text>
<text x="61.9" y="74.5">10</text>
<text x="61.9" y="77">11</text>
<text x="104.2" y="74.5">15</text>
<text x="104.2" y="77">16</text>
<text x="61.9" y="82">13</text>
<text x="61.9" y="79.5">12</text>
<text x="104.2" y="82">27</text>
<text x="104.2" y="79.5">26</text>
<text x="61.9" y="84.5">18</text>
<text x="61.9" y="89.5">20</text>
<text x="61.9" y="87">19</text>
<text x="104.2" y="84.5">28</text>
<text x="104.2" y="87">29</text>
<text x="104.2" y="89.5">30</text>
<text x="61.9" y="94.5">22</text>
<text x="61.9" y="92">21</text>
<text x="104.2" y="92">32</text>
<text x="61.9" y="97">23</text>
<text x="61.9" y="99.5">24</text>
<text x="61.9" y="102">25</text>
<text x="104.2" y="97">2</text>
<text x="104.2" y="102">31</text>
<text x="104.2" y="99.5">3</text>
<text x="83.3" y="108" transform="rotate(-90 83.3 108)">PAD</text>
<text x="224.5" y="107" transform="rotate(-90 224.5 107)">1</text>
<text x="232" y="107" transform="rotate(-90 232 107)">8</text>
<text x="218.8" y="113.2">2</text>
<text x="238" y="113.2">7</text>
<text x="218.8" y="118.2">5</text>
<text x="218.8" y="115.7">3</text>
<text x="238" y="115.7">6</text>
<text x="228.2" y="123.7" transform="rotate(-90 228.2 123.7)">4</text>
<text x="122.8" y="132">3 4</text>
<text x="133" y="132">1 2</text>
<text x="178.8" y="162">1</text>
<text x="178.8" y="167">3</text>
<text x="178.8" y="164.5">2</text>
<text x="77.6" y="172">1</text>
<text x="89.3" y="172">2</text>
<text x="178.8" y="169.5">4</text>
<text x="178.8" y="172">5</text>
<text x="77.6" y="177">5</text>
<text x="77.6" y="174.5">3</text>
<text x="89.3" y="174.5">4</text>
<text x="89.3" y="177">6</text>
<text x="178.8" y="174.5">6</text>
<text x="178.8" y="179.5">8</text>
<text x="178.8" y="177">7</text>
<text x="178.8" y="182">9</text>
<text x="140.8" y="189.5" transform="rotate(-90 140.8 189.5)">2</text>
<text x="145.7" y="189.5" transform="rotate(-90 145.7 189.5)">1</text>
<text x="155.8" y="189.5" transform="rotate(-90 155.8 189.5)">2</text>
<text x="160.7" y="189.5" transform="rotate(-90 160.7 189.5)">1</text>
<text x="183.2" y="191.7" transform="rotate(-90 183.2 191.7)">M1 M2</text>
<text x="19.5" y="197.4" transform="rotate(-90 19.5 197.4)">1</text>
<text x="19.5" y="193.2" transform="rotate(-90 19.5 193.2)">2</text>
<text x="29.5" y="197.4" transform="rotate(-90 29.5 197.4)">1</text>
<text x="29.5" y="193.2" transform="rotate(-90 29.5 193.2)">2</text>
<text x="143.2" y="196.2" transform="rotate(-90 143.2 196.2)">3</text>
<text x="158.2" y="196.2" transform="rotate(-90 158.2 196.2)">3</text>
</g>
</svg>
